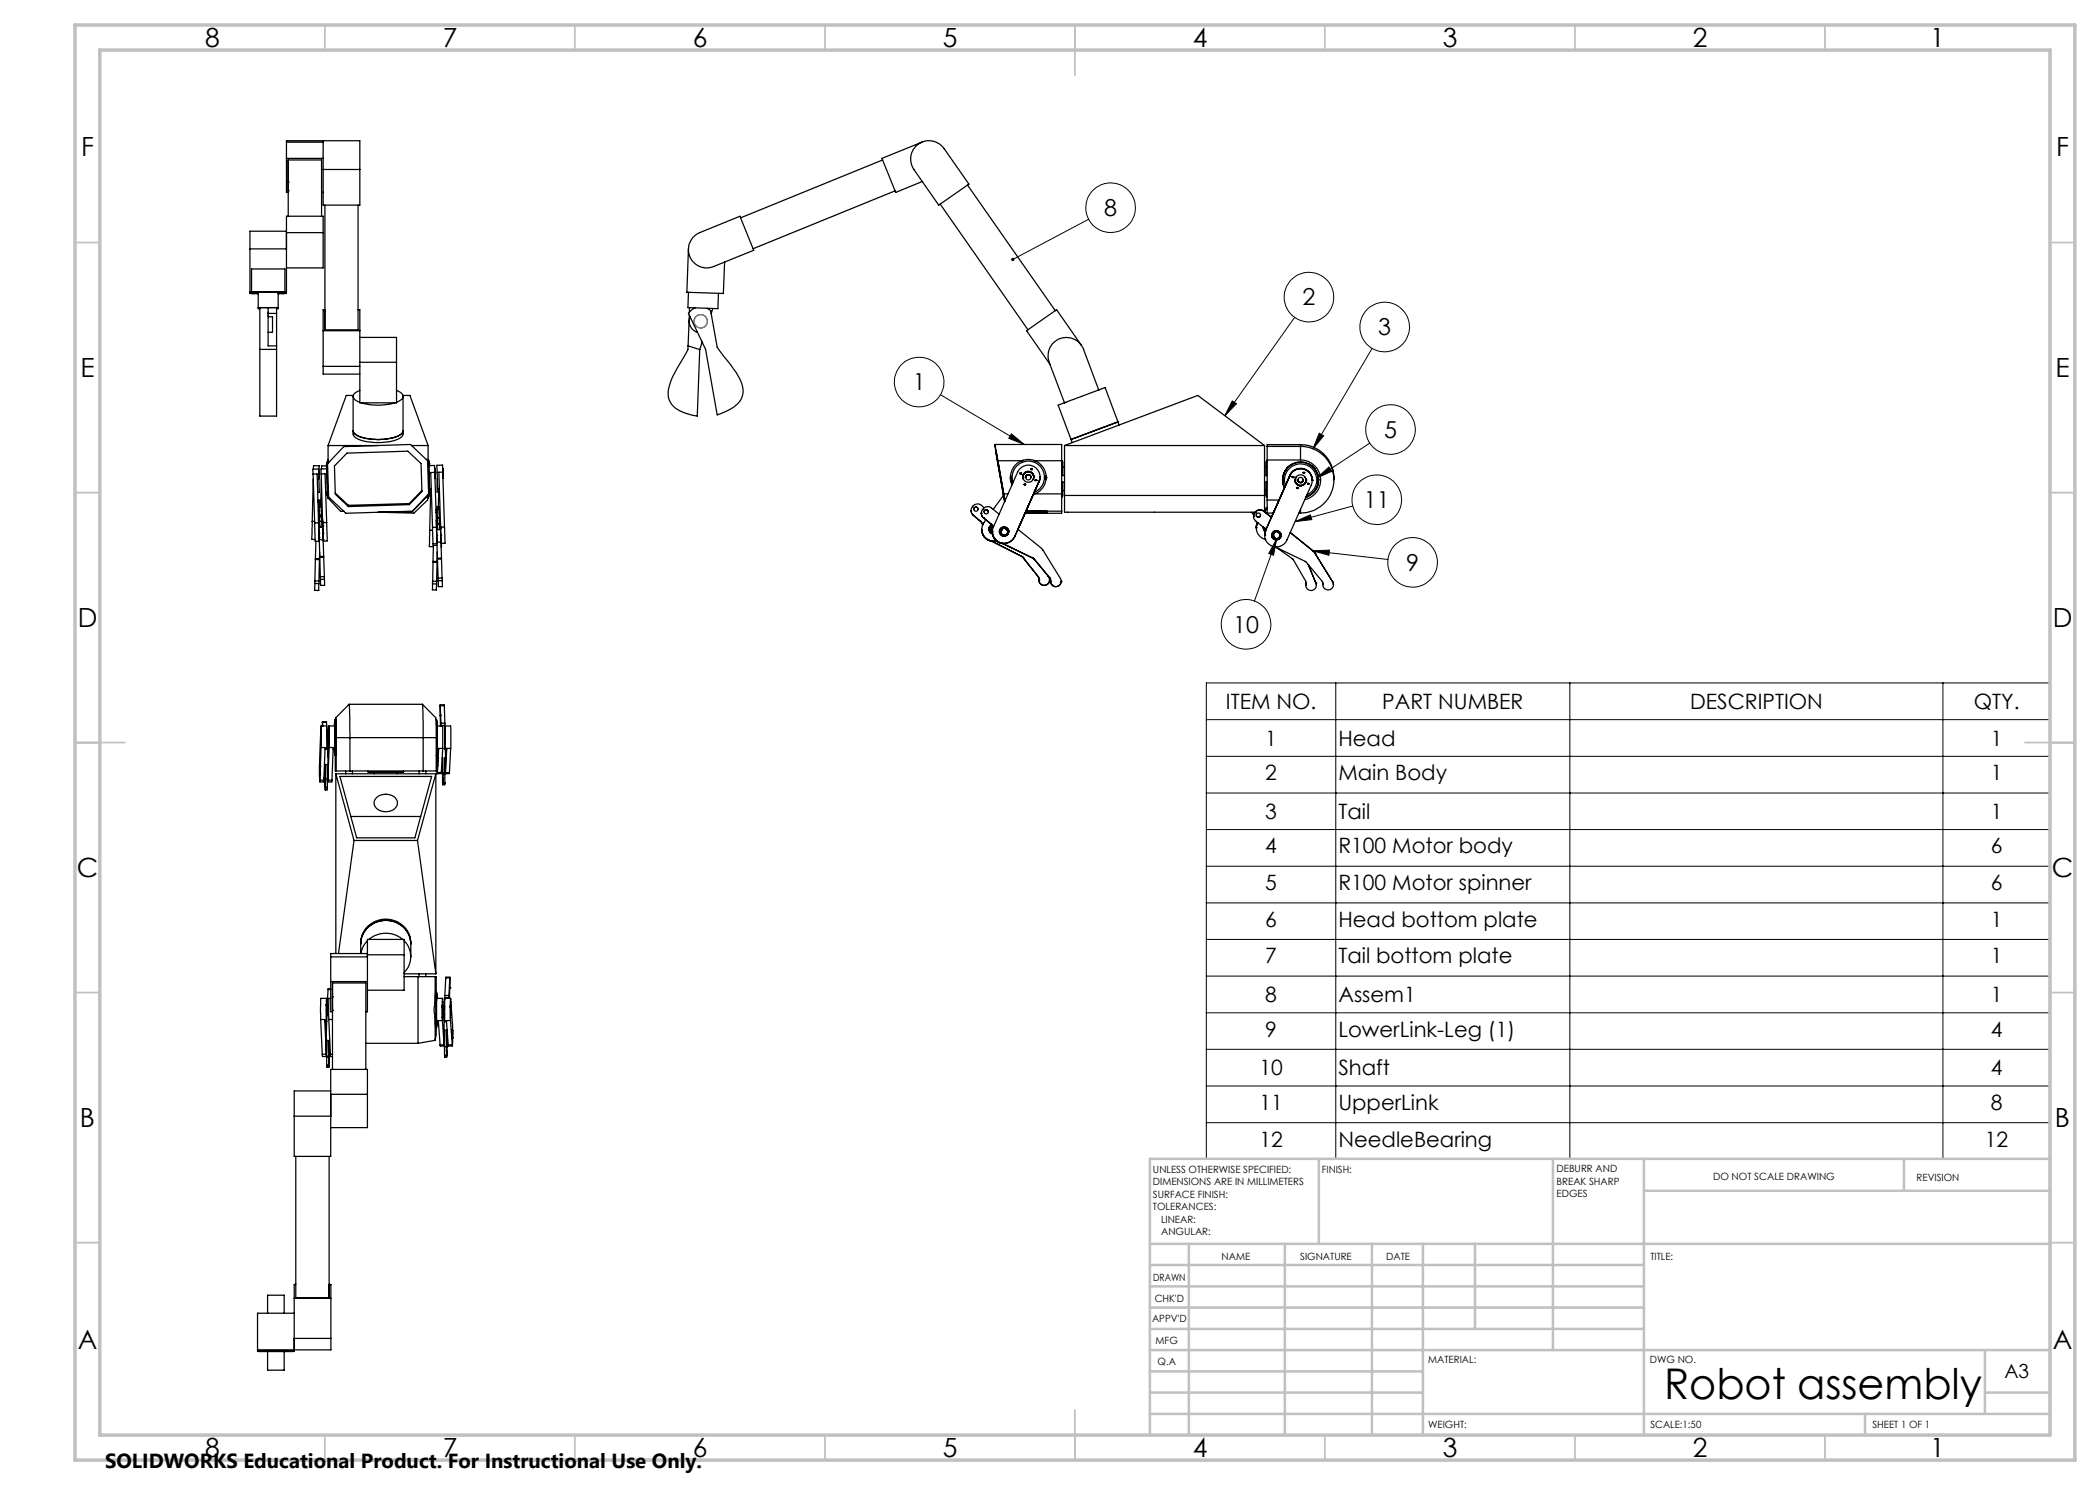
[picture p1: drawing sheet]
<svg xmlns="http://www.w3.org/2000/svg" width="420mm" height="297mm" viewBox="0 0 420 297" stroke-linecap="round" stroke-linejoin="round" font-family="sans-serif">
<g fill="none" stroke="#808080" stroke-width=".25">
<circle cx="140.1" cy="64.3" r="1.33"/>
<circle cx="140.1" cy="64.2" r="1.33"/>
</g>
<g fill="none" stroke="#000" stroke-width=".2">
<path d="M217.7 43.8l-15.1 8.1M188.1 78.9l16.8 10M258.9 63.5l-13.9 19.6M274.4 69.7l-11.8 20M202.3 86.8l2.6 2.1-3.1-1.2zM246.5 80.2l.8 .5-2.3 2.4zM263.3 95.6l2.5-2.2 .5 .9zM263.8 86.6l.9 .6-2.1 2.5zM274 88.6l-10.7 7M255.3 107.8l-.6 3.3-.9-.4zM255.3 107.8l-4.4 12.4M259 104.3l3.1-1.3 .3 .9z"/>
<path d="M262.6 110.2l3.3-.2-.1 1.1zM262.6 110.2l15 1.7M270.5 101.2l-11.5 3.1M241.3 136.6h168.7v95.2h-168.7zM267.2 136.6v95.2M314 136.6v95.2M388.6 136.6v95.2M241.3 143.9h168.7M241.3 151.3h168.7M241.3 158.6h168.7M241.3 165.9h168.7M241.3 173.2h168.7"/>
<path d="M241.3 180.6h168.7M241.3 187.9h168.7M241.3 195.2h168.7M241.3 202.6h168.7M241.3 209.9h168.7M241.3 217.2h168.7M241.3 224.5h168.7"/>
<circle cx="222.1" cy="41.6" r="5"/>
<circle cx="261.8" cy="59.4" r="4.9"/>
<circle cx="183.8" cy="76.4" r="5"/>
<circle cx="276.9" cy="65.4" r="5"/>
<circle cx="275.4" cy="99.9" r="5"/>
<circle cx="278.1" cy="85.9" r="5"/>
<circle cx="282.5" cy="112.5" r="5"/>
<circle cx="249.2" cy="124.8" r="5"/>
</g>
<g fill="none" stroke="#c0c0c0" stroke-width=".35">
<path d="M65 5v5M115 5v5M165 5v5M215 5v10M265 5v5M315 5v5M365 5v5M15 48.5h5M410 48.5h5M15 98.5h5M410 98.5h5M15 148.5h10"/>
<path d="M405 148.5h10M15 198.5h5M410 198.5h5M15 248.5h5M410 248.5h5M65 287v5M115 287v5M165 287v5M215 282v10M265 287v5M315 287v5M365 287v5"/>
</g>
<g fill="none" stroke="#c0c0c0" stroke-width=".5">
<path d="M263.8 231.8v17M310.6 231.8v38.2M328.8 231.8v55.2M328.8 238.2h81.2M380.8 231.8v6.4M410 231.8h-180v55.2M230 248.8h180M230 257.3h98.8M230 253h98.8M237.8 248.8v38.2M257 248.8v38.2M274.4 248.8v38.2"/>
<path d="M284.6 248.8v38.2M295 248.8v17M230 265.8h98.8M230 261.5h98.8M230 278.5h54.6M230 274.3h54.6M230 270h180M397 278.5h13M397 270v12.8M230 282.8h180M373 282.8v4.2"/>
</g>
<path d="M15 5h400v287h-400zM20 10h390v277h-390z" fill="none" stroke="#c0c0c0" stroke-width=".7"/>
<path d="M202.3 51.6l-.1 .4 .4-.1-.4 .1a.34 .34 0 0 0 .5 .2 .34 .34 0 0 0 .1-.5 .34 .34 0 0 0-.5-.1zM262.6 110.2l3.3-.2-.1 1.1zM259 104.3l3.1-1.3 .3 .9zM263.3 95.6l2.5-2.2 .5 .9zM255.3 107.8l-.6 3.3-.9-.4zM246.5 80.2l.8 .5-2.3 2.4zM263.8 86.6l.9 .6-2.1 2.5zM202.3 86.8l2.6 2.1-3.1-1.2z" fill="#000"/>
<g fill="none" stroke="#000" stroke-width=".25">
<path d="M57.3 28.4v-.3h14.7v5.8M57.3 28.4v10.1h.3M57.3 31.7h7.3M57.3 28.4h7.3M57.6 38.2h.1M57.6 36.4h.1M64.3 38.5h.3M64.6 28.1v.3zM64.6 33.9h7.4M64.6 28.4v12.6h7.4v-7.1M176.5 32l-28.4 11.6M179 38.2l-28.4 11.5"/>
<path d="M183.3 29.1a3.7 3.7 0 0 1 5.5 .6l5 7.1-6.1 4.2-4.9-7.1a3.7 3.7 0 0 1 .5-4.8zM184.4 28.4l-8 3.3 2.7 6.8 5.4-2.2M193.5 37l17.6 25.2M50 58.5h7.3M50 49.8v8.9h1.6M50 49.8h7.3M50.3 58.7v-4.9h6.7v4.9M51.6 58.5v3.2h.4M55.6 58.5v3.2h-.3M57.3 46.5v3.3M57.3 46.2h-7.3v3.6M57.3 49.8v8.9h-1.7"/>
<path d="M57.3 46.5v-3.3h7.3v3.3M57.3 46.5h7.3M57.6 43.2v-11.2h6.7v11.2M64.6 46.5v7.1h-7.3M65 41v25M71.6 41v25h-6.7l.1-3.8M137.7 58.5l-.1 3 6 .2 .1-3M137.7 49.8l-.3 8.7 7.3 .2 .2-6.3M138.7 47.3l1-.7 8.3-3.4 2.7 6.9-8 3.2a3.7 3.7 0 0 1-4.4-1.3 3.7 3.7 0 0 1 .4-4.7zM188 40.8l17.6 25.2M51.6 61.5h4M52 69.9v13.3h3.3v-13.3"/>
<path d="M52 69.9h3.3M52 61.5v8.4M53.6 63.4h.9v3.1h-.9M53.6 61.5v1.2M53.6 62.7h1.7M53.6 62.7v6.5h1.7M55.3 61.5v1.2M55.3 62.7v7.2M64.6 73.3v1.5h7.4M64.6 66.1h7.4M64.6 73.3h7.4M65 61.9h-.4v11.4"/>
<path d="M70.6 79.3v7.6a3 3 0 0 0 2.7 1.4 10.6 10.6 0 0 0 6.9-.8l.4-.6v-7.6M70.7 79.1h-1.4l-3.7 10M71.6 61.9h.4v4.2M72 78.1l-.5 .2a.98 .98 0 0 0-.9 1 .98 .98 0 0 0 .9 1l.5 .2M72 66.1v14.5h7.3v-8.1M72 67.5h7.3v5M72 72.5h7.3M79.3 78.1l.4 .1a1.33 1.33 0 0 1 .9 1.1M80.6 79.3a1.57 1.57 0 0 1-1.3 1.2M80.6 79.1h1.4l3.6 10M137.6 69.2a6.4 6.4 0 0 1-1.5 3.3 12.5 12.5 0 0 0-2.5 6.3 4 4 0 0 0 2.9 3.6l3 .8 .4-13.3M137.6 69.2l2.3 .7"/>
<path d="M137.9 63l-.3 6.2M137.9 61.5v.9M138 63.4a2.35 2.35 0 0 0 1.5 3.1M139.1 61.6l-.7 .3-.7 .8 3.4 7.1 2.3 13.2a8.8 8.8 0 0 0 4.7-3 4.6 4.6 0 0 0-.5-4.9l-4.2-5.6-1.3-7.3-.7-.5M140.4 68.4l-.5 1.5M142.6 61.7l-.4 1M216.3 69.1l-5-7.2-6 4.2 4.7 6.8M219.7 78l-6.8 2.6M219.7 78l1.3-.5 2.6 6.9M219.7 78l-3-8.1a3.7 3.7 0 0 0-4.7-2.2 3.7 3.7 0 0 0-2.2 4.8l3.1 8.1M62.6 94.8v-1h1.1l.2 4.7h-.4M62.6 94.8h.8l.3 9.8"/>
<path d="M62.6 94.8l.3 9.8M62.7 95.8l-.3 8.5M62.7 93.8v-.7l1.2 .1-.1 2.6M64.2 94.8l.3 9.7M64.2 94.8h.8l.3 9.7M64.3 95.8l-.2 5M65.2 98.4h.3M65.3 93.2h-1v.6M65.3 93.8h-1.1v1M65.3 98.4l.1 .7M65.4 92.5l.2 7.2M65.4 99.1h.1"/>
<path d="M65.4 92.5h.4M65.4 98.4v.7M65.5 92v.5M65.5 92h.1M65.5 99.4v.2M65.6 99.7h.4M65.6 89.1h9.9M65.6 89.1v3.4M65.7 99.7l2.4 2.6h.7M67 98.6l2.7 2.5M68.8 89.3l13.3-.4 3.4 3.2 .2 6.7-3.2 3.4-13.3 .5-3.5-3.3-.2-6.7zM70.6 86.1a2.29 2.29 0 0 0 2 1.5 11.2 11.2 0 0 0 7.4-.6l.4-.4 .2-.5a2.28 2.28 0 0 1-2.1 1.5 10.8 10.8 0 0 1-7.3-.7l-.5-.4z"/>
<path d="M72.2 80.6a12.9 12.9 0 0 0 6.8 0M82.3 89.1h3.3M84.4 98.1l-2.6 2.6M85.3 91.9h.4M85.5 99h.4M85.5 99.6h.2M85.5 99.2v.8l-2.7 2.6-7.2-.2M85.6 99l-3.3 3.4h-6.6M85.6 89.1v2.8M85.7 91.9l.2 7.1M85.7 92v.1M85.7 99v.6"/>
<path d="M85.8 93.1h1.1l.1 1.4M85.8 92.5h.1M85.8 99l-.1 .6M85.9 92.5v.6M85.9 92.5l-.1 .6M85.9 97.8h.4M85.9 98.4h.2M86.1 97.8l-.2 8.2M86.9 93.7h.1v1.4M87 94.5h-.9l.4 11M87 94.5l.3 10.9M87 95.1h.1"/>
<path d="M87 95.1v.6M87.5 95.7l-.1 2.7h.3M87.8 97.7l-.1 3.6M88.5 93.7h.2l-.1 1.4M88.5 94.4v-1.4l-1.1 .1 .1 4.6h.4M88.5 94.4h-.7l.3 11M88.5 94.4l.4 11M88.6 95.1h.1M88.6 95.1v.6M199 88.9h13.3v13.8h-7.3M199 88.9l1.9 11.4M199 88.9l.6 3.2"/>
<path d="M199.2 90.6v-.4l1.8 10M199.2 90.6l1.5 8.2M199.3 90.6h-.1M199.6 92.1l1.2 6.7M199.7 93.2h.1M200.7 98.8l.2 1.5M200.7 99.1l-2.1 2.8M200.8 98.8h.8M200.8 98.8l.2 1.4M200.8 98.8h-.1M202.1 95.5h.1M202.1 95.1v.8l.3 1a3.6 3.6 0 0 1 1.9-4.7 3.6 3.6 0 0 1 4.7 2.1 3.6 3.6 0 0 1-2.3 4.5"/>
<path d="M202.1 95.2v.3M202.1 95.5v.4M202.1 95.5v.3M202.6 96.5a3.2 3.2 0 0 1 1.9-4.1 3.2 3.2 0 0 1 4.2 1.9 3.2 3.2 0 0 1-1.8 4.1M204 94.7l.1-.1 .2 .1M204 94.7h.1M204 94.7h.3M204 94.7l.2-.1 .1 .1M204 94.8l.1-.2 .2 .2M204.6 95.4a1.09 1.09 0 0 1 1.1-1.1 1.09 1.09 0 0 1 1.1 1.1M204.6 95.4a1.09 1.09 0 0 1 1.1-1 1.09 1.09 0 0 1 1.1 1M204.6 92.1h-5"/>
<path d="M204.6 95.5h.1M204.6 95.5v.3M204.7 95.8a1.07 1.07 0 0 1 1-1.4 1.07 1.07 0 0 1 1 1.4M204.9 96.9v-.1l.2 .1-.1-.1-.1 .1h.2M204.9 96.9v-.1l.2 .1M204.9 96.9l.1-.1 .1 .1M205.1 95.5a.53 .53 0 0 1 .6-.6 .53 .53 0 0 1 .5 .6M205.1 95.5a.53 .53 0 0 1 .6-.5 .53 .53 0 0 1 .5 .5M206.2 93.9h.1M206.2 93.9h.2M206.2 93.8l.3 .1zM206.7 95.5h.1"/>
<path d="M206.7 95.5v.3M206.8 92.1h.1M206.9 92.1h5.4M206.9 92.1l.2 .1M207 96.1l.3-.1h-.1l-.2 .1M207 96.1l.2-.1 .1 .1M207.1 96.1h.2M207.8 96.3l-4.2 9.6 4.8 3.9 3.7 5.9a1.09 1.09 0 0 1-.9 1.6 1.09 1.09 0 0 1-1.1-1.5l-.1-.2M207.8 96.3a2.33 2.33 0 0 0-1.2-3.1 2.33 2.33 0 0 0-3.1 1.2l-4.8 11a2.33 2.33 0 0 0 1.2 3.1 2.33 2.33 0 0 0 3.1-1.2M207.8 96.3l-4.8 11M208 95.4l-.2 1.1 .2-1.1-.2 .9M209.2 95.2v.3"/>
<path d="M209.2 95.5h.1M209.2 95.5v.4M209.2 95.5v.3M209.2 95.4v.1M212.3 95.1h.6M212.3 92.2h.2M212.3 99.3h.2M212.3 96.4h.6M212.3 98.8h-5.4l-.2 .1M212.5 92.2v2.9M212.5 96.4v2.9M212.5 98.1h.4"/>
<path d="M212.5 93.4h.4M212.9 80.6l-1.3 .4 2.6 6.9M212.9 99.1h40M212.9 89.1h40M212.9 89.1v13.3h38.2M212.9 89.1l26.7-10 13.3 10M214.2 87.9l.3 .6M223.6 84.4l-9.4 3.5M223.6 84.4l.2 .6M252.9 95.1h.5M252.9 96.4h.5M252.9 98.1h.3"/>
<path d="M252.9 93.4h.3M252.9 89.1v13.3l.5-.9M253.2 96.4l.1 2.9M253.3 92.2v2.9M253.3 96.4v2.9M253.3 92.2l-.1 2.9M253.3 92.2h.1M253.3 99.3h.1M253.4 89.3h6.7a6.7 6.7 0 0 1 6.7 6.7 6.7 6.7 0 0 1-6.7 6.6M253.4 92h6.7M256.5 96l.4 1.5M256.5 96h.1"/>
<path d="M256.9 97.5a3.6 3.6 0 0 1 1.8-4.8 3.6 3.6 0 0 1 4.8 2.1 3.6 3.6 0 0 1-2.3 4.6M257.1 97.1a3.2 3.2 0 0 1 1.8-4.1 3.2 3.2 0 0 1 4.2 1.8 3.2 3.2 0 0 1-1.7 4.2M257.7 93.3a3.6 3.6 0 0 0-1.2 2.7M258 95.1a2.32 2.32 0 0 1 2.6-1.4 2.32 2.32 0 0 1 1.8 2.3M258.2 93a3.5 3.5 0 0 0-1.7 3M258.4 95.4h.3zM258.5 95.4l.1 .1 .1-.1M258.5 94.4a2.34 2.34 0 0 1 3-.2 2.34 2.34 0 0 1 .8 2.8l-4.9 11a2.33 2.33 0 0 1-3.1 1.2 2.33 2.33 0 0 1-1.2-3.1l4.9-11zM258.5 92.8a3.6 3.6 0 0 0-2 3.2M258.7 95.4h.1M259 96.1a1.11 1.11 0 0 0 1.1 1 1.11 1.11 0 0 0 1.1-1 1.11 1.11 0 0 1-1.1 1.1 1.11 1.11 0 0 1-1.1-1.1zM259 96a1.11 1.11 0 0 0 1.1 1.1 1.11 1.11 0 0 0 1.1-1.1"/>
<path d="M259 96h.1M259 96l.2-.5a1.06 1.06 0 0 0 .9 1.6 1.06 1.06 0 0 0 .9-1.6l.2 .5M259.3 97.6l.1 .1 .2-.1M259.3 97.6h.3M259.6 96a.53 .53 0 0 0 .5 .5 .53 .53 0 0 0 .5-.5 .53 .53 0 0 1-.5 .5 .53 .53 0 0 1-.5-.5zM260.1 92a4 4 0 0 1 4 3.6 4 4 0 0 1-3.1 4.3M260.1 88.9a6.7 6.7 0 0 1 6.7 7.1M260.1 88.9h-6.7v13.7h1.2M260.1 88.9v3.1M260.7 94.5l.2 .1zM260.7 94.5h.2zM261.2 96h.1"/>
<path d="M261.5 96.7l.3 .1M261.5 96.7h.3M261.5 96.7l.1 .2 .2-.2M261.5 96.7l.1 .1 .2-.1M261.7 92.8a3.6 3.6 0 0 1 2 3.2M261.8 96.7v.1M262.1 93a3.6 3.6 0 0 1 1.6 3M262.4 96h.1M262.4 96.1h.1M262.4 96a2.31 2.31 0 0 0-1.9-2.3 2.31 2.31 0 0 0-2.5 1.5 2.32 2.32 0 0 1 2.6-1.5 2.32 2.32 0 0 1 1.8 2.4M262.5 93.3a3.6 3.6 0 0 1 1.2 2.7M263.7 96h.1"/>
<path d="M263.7 96a3.6 3.6 0 0 0-4.4-3.5 3.6 3.6 0 0 0-2.4 5.1M263.7 96a3.5 3.5 0 0 1-2.5 3.4M263.7 96a3.5 3.5 0 0 1-1 2.5M62.4 104.3v3.6h.6M62.4 104.3h.5M63 116.7l-.1 1.4h.8l.1-1.4M63 116.2v.5M63 116.2h.8M63 116.7h.8M63.1 111.7v.2M63.1 111.7h.8M63.1 111.9h.8"/>
<path d="M63.1 111.9l-.1 4.3M63.2 108.3l-.1 3.4M63.6 100h.4v.4M63.6 100.5h.4M63.6 100.4h.4M63.6 102.1l.3 .1M63.7 103.6h.2M63.7 104.6l.2 3.7h-.9l-.1-3.7M63.7 104.6h-.8M63.7 105.2h.1M63.7 104.8h.1M63.8 106.6h.1"/>
<path d="M63.8 116.2v.5M63.8 101.3l.1 1.7M63.8 107.5h.1M63.8 101.3h.4M63.8 101.2v.1M63.9 107.9h.7M63.9 107.9l.1 3.4M63.9 103.4h.1M63.9 103.1v.6a.4 .4 0 0 0-.2 .6l.2 3.6M63.9 111.7v.2M63.9 103v1.3M63.9 111.9l-.1 4.3"/>
<path d="M63.9 104.3l.1 1.1h.3v-1.1M63.9 104.3h.4M63.9 110.5v1.2M64 111.3v.2M64 100.5l-.1 .3M64 111.5h.7M64 111.5l.1 3.9M64 100.4v.1M64.1 115.4v.5M64.2 101.3l.1 1.7M64.2 101.2v-.4h-.4v.4M64.2 101.2h-.4"/>
<path d="M64.2 101.2v.1M64.3 103h-.4M64.3 103v1.3M64.3 103.7a.5 .5 0 0 1 .2 .7l.1 3.5M64.5 104.5l.2 3.7h.7l-.1-3.7M64.5 104.3h.1M64.5 104.5h.8M64.6 105.2h.1M64.6 106.6h.1M64.6 107.9h.1M64.6 107.9l.1 3.4M64.7 111.3v.2"/>
<path d="M64.7 111.3h-.7M64.7 111.5l.2 3.8M64.9 115.8v1.3h-.8v-1.2M64.9 115.3v.5M64.9 115.3l-.8 .1M64.9 115.8l-.8 .1M69.7 101.1v.2M81.8 100.9l-12.1 .4M81.8 100.9l2.6-2.6-.2-5.6-2.6-2.5-12.2 .4-2.5 2.6 .2 5.6 2.6 2.5M81.8 100.7l-12.1 .4M81.8 100.7v.2M85.9 106v3.3h.8v-.6v.4"/>
<path d="M85.9 106h.6M86.5 116.8v1.2h.8v-1.2M86.5 116.8h.8M86.5 116.2v.6M86.5 116.2l.8 .1M86.6 112.3v.2M86.6 112.3h.8M86.6 112.5h.8M86.6 112.5l-.1 3.7M86.7 109.1h.7M86.7 109.1l-.1 3.2M87.2 102h.2"/>
<path d="M87.2 102.5h.2M87.2 102.4h.2M87.2 104.2h.1M87.3 105.7h.1M87.3 116.3v.5M87.3 105.4l.1 3.3-.8 .1-.1-3.3M87.3 105.4h.1M87.3 105.4l-.8 .1M87.3 107.1h.1M87.4 101.9l.1 1.7M87.4 101.8v-.5h.4v.5M87.4 101.9h.4"/>
<path d="M87.4 101.8h.4M87.4 101.8v.1M87.4 108.4l.1 3.3M87.4 103v1.1M87.4 112.3v.2M87.4 112.5l-.1 3.8M87.5 104.1a.42 .42 0 0 0-.2 .7l.1 3.6M87.5 110.3l-.1 2M87.5 103.6h.3M87.5 103.6v1.2M87.5 111.7v.1M87.5 111.8l.1 3.8"/>
<path d="M87.6 115.6v.5M87.6 116.1l.1 1.2h.8l-.1-1.2M87.6 116.1h.8M87.8 101.8v.1M87.8 101.9v1.7M87.8 103.6l.1 1.2M87.9 104.8v1.1h-.4v-1.1M87.9 104.1h.2v.4l.1 3.9M87.9 104.8h-.4M88.1 105.6h.1M88.1 105.4l.1 3.3h.8l-.1-3.3M88.1 105.4h.8"/>
<path d="M88.2 107.1h.1M88.2 108.4h-.8M88.2 108.4l.1 3.2M88.3 111.6v.2M88.3 108.7l-.1 .7M88.3 111.6l-.8 .1M88.3 111.8h-.8M88.3 111.8l.1 3.8M88.4 115.6v.5M88.4 115.6h-.8M194.2 102.1l.1 .5 .3 .4M194.6 103l1.5 1.3"/>
<path d="M194.6 103h.1M194.8 101.7v.1M194.8 101.7a.42 .42 0 0 1 .5-.3 .42 .42 0 0 1 .3 .4M196.1 104.3l.4 .7M196.1 104.3h.1M196.3 102.7h.1M196.3 102.7l.2 .6 .2 .3M196.4 105.9a2.3 2.3 0 0 0 2 2.4M196.7 103.6h.1M196.7 103.6l1.5 1.2M196.8 102.4a.42 .42 0 0 1 .4-.5 .42 .42 0 0 1 .5 .5M196.8 101.6l-.5-.5a1.28 1.28 0 0 0-1.8 .2 1.28 1.28 0 0 0 .1 1.7"/>
<path d="M197.2 104a2.72 2.72 0 0 0-.7 2.5 2.26 2.26 0 0 0 2.7 1.6M197.3 101.9l.3 .3M197.8 105.9a.88 .88 0 0 1 .6-.9 .93 .93 0 0 0-.6 .9 .93 .93 0 0 0 .7 .9M197.9 105.9h.1M197.9 105.7l.2-.4 .4-.2a.77 .77 0 0 0-.6 .8 .77 .77 0 0 0 .6 .7M197.9 106h.1M197.9 105.8v.1M197.9 105.8h.1M197.9 106l.1 .1M197.9 105.9v.1M197.9 105.7h.1M197.9 105.7v.2"/>
<path d="M197.9 106.1h.1M197.9 105.7v.1M197.9 105.8v.2M198 106h.1M198 105.6l-.1 .1M198 106.1v.1M198 105.7h.1M198 106h-.1M198 105.7l-.1 .1M198 106.1h.1M198 105.8h-.1M198 105.6v.1"/>
<path d="M198 106.2h.1M198 105.6h.1M198 106.2l.1 .1M198 105.5v.1M198 105.5h.1M198 106.3h.1M198.1 106.3h.1M198.1 106.3v.1M198.1 105.4h.1M198.1 105.4l-.1 .1M198.2 105.3h.1M198.2 106.4v.1"/>
<path d="M198.2 105.3v.1M198.2 105.3l-.1 .1M198.2 104.8l.4 .7-.2-.5-.2-.2M198.2 104.8h.1M198.2 106.5h.1M198.2 108.2l6.2 3.1M198.3 105.3h.1M198.3 106.5l.1 .1M198.3 108.2l6.1 3.1M198.3 105.2v.1M198.3 105.2h.1M198.3 105.2l-.1 .1"/>
<path d="M198.4 105.2h.1M198.4 105.2h-.1M198.4 105a.87 .87 0 0 0-.6 .9 .87 .87 0 0 0 .7 .8M198.5 106.4h.1M198.5 106.4a2.38 2.38 0 0 0 2 2.3M198.5 106.4a2.36 2.36 0 0 0 2.1 2.3M198.5 106.4a2.34 2.34 0 0 0 1.8 2.2 2.34 2.34 0 0 0 2.7-1.3M198.5 106.3v.1M198.5 105.2a.73 .73 0 0 0-.6 .7 .73 .73 0 0 0 .6 .7M198.5 105.2l-.5 .3-.1 .4M198.5 105.2h.1M199.2 108.2a2.31 2.31 0 0 1-2.8-2.3 2.32 2.32 0 0 0 1.9 2.3"/>
<path d="M199.8 102.8l-1.5-1.2a1.27 1.27 0 0 0-1.7 .2 1.27 1.27 0 0 0 .1 1.8M199.9 106.3a.93 .93 0 0 1 .9-.9 .93 .93 0 0 1 1 .9M200.1 106.2h.1M200.1 106.3a.76 .76 0 0 1 .7-.7 .76 .76 0 0 1 .8 .7M200.1 106.3v.2M200.1 106.2v.1M200.1 106.3h.1M200.1 106.5v.1M200.1 106.2v.3M200.1 106.3v.1M200.1 106.5h.1M200.1 106.1h.1"/>
<path d="M200.1 106.6v.1M200.1 106.1v.1M200.1 106.6h.1M200.1 106.7h.1M200.1 106v.1M200.2 105.9v.1M200.2 106h-.1M200.2 106h.1M200.2 105.9l-.1 .1M200.2 105.9h.1M200.2 106.7h.1M200.2 106.8v.1"/>
<path d="M200.2 106.9h.1M200.2 105.8h.1M200.2 105.8v.1M200.3 106.9h.1M200.3 105.8h.1M200.3 105.8h-.1M200.3 106.9l.2 .1M200.4 105.7h.1M200.4 105.7l-.1 .1M200.4 108.7l6.2 3M200.4 105.7v.1M200.4 107h.1"/>
<path d="M200.5 105.7h-.1M200.5 105.7h.1M200.5 108.7l6.1 2.9M200.6 105.7h-.1M200.6 105.6l-.1 .1M200.6 107.1h.1M200.6 105.6v.1M200.6 105.6h.1M200.7 105.6h.1M200.7 105.6h-.1M200.8 105.6h-.1M200.8 107.1h.1"/>
<path d="M200.8 105.6h.1M200.9 105.6h.1M200.9 107.1h.1M201 107.1h.1M201 105.6h.1M201 105.6l.2 .1M201 105.7h.2M201 105.6v.1M201.1 105.7h.1M201.2 105.7h.1M201.2 107h.1M201.2 105.7l.1 .1"/>
<path d="M201.3 106.9v.1M201.3 105.7v.1M201.3 105.8h.1M201.3 106.9h.1M201.4 105.9h.1M201.4 106.9h-.1M201.4 105.8v.1M201.4 106.7h.1M201.4 106.8v.1M201.4 105.9v.1M201.4 105.9l.1 .1M201.5 106.7h.1"/>
<path d="M201.5 106v.1M201.5 106h.1M201.5 106.7h-.1M201.5 106.1h.1M201.5 106.6v.1M201.5 106.5h.1M201.5 106.1v.1M201.5 106.6h.1M201.5 106.3v.1M201.5 106.2h.1M201.5 106.3h.1M201.5 106.2v.1"/>
<path d="M201.5 106.4h.1M201.5 106.2l.1 .1M201.6 106.4l-.1 .1M201.6 106.3v.1M201.6 106.4h-.1M201.6 106.3h.1M201.6 106.2v.1M203 107.3h.1M204.4 111.3l.2 .2M204.4 111.3h.1M204.6 111.5h.1M204.6 111.5l3 3.8"/>
<path d="M204.6 111.5l3 3.9M205.1 102.6h.1M205.2 102.6h.1M205.2 102.2h7.1M205.5 102.2h.1M205.5 102.6h.1M205.5 102.6h.3M205.5 102.2h.3M205.8 102.2h.1M205.8 102.6h.1M206.1 102.2h.1M206.2 102.2h.1"/>
<path d="M206.2 102.6h.1M206.2 102.6h.3M206.2 102.2h.3M206.5 102.2h.1M206.5 102.6h.1M206.6 111.6l.2 .2M206.6 111.7l.2 .1M206.6 111.6v.1M206.8 102.6h.1M206.8 102.2h.1M206.8 102.6h.4M206.8 102.2h.4"/>
<path d="M206.8 111.8l3.2 3.8M206.8 111.8h.1M207.2 102.2h.1M207.2 102.6h.1M207.5 102.6h.1M207.5 102.2h.1M207.5 102.6h.3M207.5 102.2h.3M207.6 115.4l.2 .3M207.6 115.3v.1M207.8 116h.1M207.8 116a1.06 1.06 0 0 0 1 1.1 1.06 1.06 0 0 0 1.1-1.1"/>
<path d="M207.8 102.2h.1M207.8 102.6h.1M208.1 102.6h.1M208.1 102.2h.1M208.2 102.2h.1M208.2 102.6h.1M208.2 102.6h.3M208.2 102.2h.3M208.5 102.2h.1M208.5 102.6h.1M208.8 102.6h.1M208.8 102.2h.1"/>
<path d="M208.8 102.6h.4M208.8 102.2h.4M209.2 102.2h.1M209.2 102.6h.1M209.3 102.2v.4h-4.3h.2M209.5 115.1a1.16 1.16 0 0 1-.2 1.9 1.18 1.18 0 0 1-1.3-.3 1.18 1.18 0 0 1-.2-1.2l-.2-.2M209.9 116h.1M210 115.6l.1 .4M210 115.6h.1M210.1 116.3h.1M210.1 116.3a1.06 1.06 0 0 0 1.1 1 1.06 1.06 0 0 0 1-1M212.2 116.3h.1"/>
<path d="M250.3 102.4l.5 .6M250.7 103.3h.1M251 102.5a1.22 1.22 0 0 0 .1 1.7l1.8 1.5 .2 .5M251 102.5h.1M251 102.5l-.3 .8M251.1 102.4h.1M251.1 102.4l-.1 .1M251.2 105.5h.1M251.2 103a.42 .42 0 0 0 .5 .4 .42 .42 0 0 0 .4-.4M251.2 105.6h.1M251.5 104.5l-.3 1M251.5 104.5a2.33 2.33 0 0 0 1.6 3.4"/>
<path d="M251.5 104.5l-.3 1.1M252.7 105.4a.85 .85 0 0 0 .3 1l-.2-.4-.1-.4M252.7 102.2h.1M252.7 102.2a1.22 1.22 0 0 0-1.6 .2M252.7 105.5l.1 .4 .2 .4M252.7 102.2l1.6 1.3M252.8 105.7l.1 .1M252.8 105.6l.3 .5M252.8 105.6v.1M252.9 105.7l.2 .4M252.9 105.7h-.1M252.9 105.8h.1"/>
<path d="M252.9 105.7h.1M252.9 105.7v.1M252.9 105.8v.1M252.9 105.9v.1M252.9 105.9h.1M252.9 107h.1M252.9 106h.1M252.9 107.8l.2 .2M253 106v.1M253 106h.1M253 106.1h.1M253.1 106.2l-.2 .8"/>
<path d="M253.1 106.1h.1M253.1 106.1l-.2 .9M253.4 101.5l-.2 .4-.3-.3M253.4 100h2.4M254.3 107a.94 .94 0 0 0 1 1 .94 .94 0 0 0 .9-1M254.5 107a.77 .77 0 0 0 .8 .8M254.5 107.1v.1M254.5 107v.1M254.5 107h.1M254.5 107a.76 .76 0 0 0 .8 .8 .76 .76 0 0 0 .7-.8M254.5 107.1h.1M254.5 106.9h.1"/>
<path d="M254.5 106.9v.1M254.5 106.9v.2M254.5 106.8v.1M254.5 107.2h.1M254.5 106.8h.1M254.5 107.2v.1M254.5 107.3h.1M254.5 107.2l.1 .2M254.6 106.8h.1M254.6 107.2h.1M254.6 107.3h.1M254.6 107.2l-.1 .1"/>
<path d="M254.6 107.4h.1M254.6 107.4v.1M254.6 107.3v.1M254.6 106.7h.1M254.6 106.7v.1M254.6 106.6h.1M254.6 107.5h.1M254.6 106.6v.2M254.6 106.6v.1M254.6 107.5l.2 .2M254.7 107.5h.1M254.7 106.5l-.1 .1"/>
<path d="M254.7 107.5v.1M254.7 107.5l.1 .1M254.7 107.6h.1M254.7 106.5h.1M254.8 106.5h.1M254.8 107.6h.1M254.8 106.5h-.1M254.8 107.6v.1M254.8 106.4v.1M254.9 106.4h.1M254.8 107.7h.1M254.8 107.6l.1 .1"/>
<path d="M254.9 107.7h.1M255 107.7h.1M255 109.4l6.1 2.9 3.4 4.1a1.41 1.41 0 0 0 1.1 1.6 1.06 1.06 0 0 0 .9-1.6M255 107.8h.1M255.1 107.7l-.1 .1M255.1 107.8h.1M255.1 106.3h.1M255.2 107.8h.1M255.2 106.3l-.2 .1M255.3 107.8h.1M255.3 109.5l3.3 2.4 2.6 4.4v.4M255.3 106.3h.2"/>
<path d="M255.4 107.8h.1M255.4 106.3h.1M255.5 107.7v.1M255.5 106.3l.1 .1M255.5 107.7h.1M255.6 107.7h.1M255.6 106.4h.1M255.6 107.7h-.1M255.7 107.7h.1M255.7 106.4v.1M255.7 107.6v.1M255.7 107.7h-.1"/>
<path d="M255.7 107.6h.1M255.8 106.5h.1M255.8 107.6h.1M255.8 107.6l-.1 .1M255.8 107.6h-.1M255.8 107.5h.1M255.8 106.5l.1 .1M255.8 107.5v.1M255.9 106.6h.1M255.9 107.5h-.1M255.9 106.6v.1M255.9 107.4v.1"/>
<path d="M255.9 107.4h.1M255.9 107.5h.1M255.9 106.7h.1M255.9 106.7l.1 .1M255.9 107.3h.1M255.9 107.3v.1M256 106.9h.1M256 106.8h.1M256 107.2h.1M256 107.1v.1M256 107.3h.1M256 106.8v.1"/>
<path d="M256 107.2v.1M256 107.3h-.1M256 107h.1M256 107a.71 .71 0 0 1-.7 .8M256 106.9v.1M256 107.1h.1M256 107v.1M258.1 106.5l4.5 3.7M258.1 106.5l4.5 3.6M259.8 102.6h.3M260.1 101.8v.8M261.2 116.7v.3"/>
<path d="M261.2 116.7h.1M261.2 116.5v.2M261.7 112.9l1.5 3.7M261.7 113l1.5 3.6M262.6 110.2l.4 .5M262.6 110.1v.1M263 110.7h.1M263 110.7l3.5 5.7M263.2 116.6a1.06 1.06 0 0 1-.9 1.5 1.06 1.06 0 0 1-1.1-1.4M263.2 116.6h.1M263.2 116.6l.1 .4M264.6 116.7v.2"/>
<path d="M266.5 116.4l.2 .5M64 154.8h.1M64 153.3h.1M64 153.1v.1M64 153.3v1.5zM64 153.1v1.9zM64 153.2v1.7zM64 153.2h.1M64 156h.8M64.1 148.3v.3zM64.2 146v.3zM64.2 146.4v2.2z"/>
<path d="M64.2 145.2h1.1v4.7h-.3M64.2 148.8v.3zM64.2 149.5v-4.3l-.3 7.8 .1 3.4v-.4M64.2 146.5v.3zM64.2 149.5l-.2 6.5M64.2 149.5h.8l-.2 6.5M64.5 144.5v.7M64.5 144.4l.8 .1M64.5 144.5l.1 .7M64.5 144.5h.8M64.8 156v.4h-.8M64.8 156.3h.2"/>
<path d="M64.8 155.6v.6M64.9 152.9h.1M65 156.1l.1 1.9v-.5M65 156.1h.1M65 152.9v3.2M65 152.9l.1 2.8M65.1 156.5v.9zM65.1 155.7v1.7M65.1 157.4v.1M65.1 157.4h.4M65.1 155.7h.4M65.1 157.5h.4"/>
<path d="M65.3 144.5l.1 2.5M65.4 147.4h.1M65.4 147h.1M65.4 147l.1 .4M65.5 155.7v1.7M65.5 157.5l-.1 .5h-.3M65.5 147.4l.1 5.5M65.5 156.3h.1M65.5 157.4v.1M65.6 156v.4l-.1-.1M65.6 156h.8M65.6 152.9l-.1 3.4"/>
<path d="M65.6 152.9h-.2l.1 2.8M65.8 146v.3zM65.8 148.3v.3zM65.8 146.4v2.2zM65.8 145.2h1.1M65.8 148.8v.3zM65.8 149.5v-4.3l-.3 6.1M65.8 146.5v.3zM65.8 149.5h.8l-.2 6.5M65.8 149.5l-.2 6.5M66.4 156v.4h-.8M66.6 149.9h.3"/>
<path d="M66.9 145.2v-.9v6.5v-.9M66.9 145.2v4.7M66.9 144.3l.1-.3v7.1M66.9 150.7l.1 .4M67 144h.2M67.1 144l.1-.5v4M67.2 143.9v5.7v1.5h-.2M67.2 143.9l-.1 .1M67.2 154.8v35.9M67.2 154.8l3.6 13.3M67.2 154.8h20M67.2 147.5h20"/>
<path d="M67.2 147.5v6.7M68 155.3h18.3l-3.3 12.3h-11.7zM69.1 154.2v.6M69.8 140.9l.2 2.3v11M69.8 140.9l-2.6 2.6M69.8 140.9h14.7M70.5 154.2v.6M73.6 154.4h7.1M73.6 154.2v.2M74.8 154.4v.4M75.5 159.4a2.64 2.64 0 0 1 4 1 2.17 2.17 0 0 1-3 1.9 1.64 1.64 0 0 1-1.5-.9 1.64 1.64 0 0 1 .2-1.8zM79.5 154.4v.4"/>
<path d="M80.7 154.2v.2M83.8 154.2v.6M84.5 140.9l.1 3.2v10.1M84.5 140.9l2.7 2.6v4M85.2 154.2v.6M87.2 154.8v40M87.2 154.8l-3.7 13.3M87.2 144l.1 .1 .1 .9-.1 6.1M87.2 151.1h.1M87.2 147.5v6.7h-20.1v-3.1M87.3 144l.2 1.7v3.8l-.2 1.6M87.4 145.2h1.1v4.5"/>
<path d="M87.5 153.1h.1M87.5 151.7h.1M87.5 151.7v1.4zM87.5 151.4v1.9zM87.5 149.9v4.8v-.2M87.5 151.5v1.8zM87.5 151.6v1.5zM87.5 151.5h.1M87.5 154.5h.8M87.7 149.7v.2h-.3M87.7 149.7h.8M87.7 149.7l-.2 4.8"/>
<path d="M88 141h.8l.1 .1M88 143.1h.1M88.1 143.1v2.1M88.1 141.1l-.1-.1 .1 2.1M88.1 143.1h.1M88.1 141.1l.1 3.5M88.1 141.1h.8M88.2 144.6v.5M88.2 145.1h.8M88.2 145.1v.1M88.2 144.6h.8M88.3 154.5v.2h-.8"/>
<path d="M88.3 154.6h.2M88.3 154.3v.2M88.4 151.5h.1M88.5 154.6v2.3l.1-.2M88.5 154.6h.1M88.5 151.5v3.1M88.5 151.5l.1 3.4M88.5 155.5v.9zM88.5 149.7l-.2 4.8M88.6 154.9v1.7M88.6 156.6v.1M88.6 156.6h.4"/>
<path d="M88.6 154.9h.4M88.6 156.7h.4M88.9 141.1l.1 3.5M89 154.9v1.7M89 156.7v.2h-.5M89 144.6v.5M89 148.1v.2zM89 145.9v.3zM89 156.6v.1M89 145.2v4.7zM89 145.1v.1h1.1v4.5M89 146.4v2.2z"/>
<path d="M89 148.9v.3zM89 146.7v.3zM89.1 154.5v.2l-.1-.1M89.1 149.9v1.6M89.1 154.5h.8M89.1 151.5v2.6v.5h-.1M89.1 151.5h-.2l.1 3.4M89.4 149.7l-.1 .2h-.3M89.4 149.7h.7M89.4 149.7l-.3 4.8M89.9 154.5v.2h-.8M90.1 149.7l-.2 4.8"/>
<path d="M70.2 163.3h13.9M70.8 168.1l-3.1 22.6M70.8 168.1h12.7M83.5 168.1l3.7 26.7M65.3 199.7v4.6zM65.3 199.7h-1.1l-.1 4.2M65.6 197.9l-.2 3.4M65.6 197.9h.5M66.1 197.8h-.5v.1M66.1 199.7h-.3v.1v4.1M66.1 191.4v10.9h.4M66.1 196.3h7.4"/>
<path d="M66.1 191.4h7.4M66.5 199.4h.1M72.1 190.7v-2.2a5 5 0 0 1 5.1-4.7 5 5 0 0 1 5 4.7v2.8M73.3 185.7a5.1 5.1 0 0 0-1.2 3.1 5 5 0 0 1 5.1-4.7 5 5 0 0 1 5 4.7 5.1 5.1 0 0 0-3.4-4.5 5.1 5.1 0 0 0-5.5 1.4zM73.5 188.1l-.1 .1a4.1 4.1 0 0 0-1.2 2.5M73.5 191v.4M73.5 190.7h-7.4v.7M73.5 191v-3.1h7.3v3.1M73.5 191.4v10.9h-.3M73.5 191h7.3M73.8 187.9a5.3 5.3 0 0 1 6.7 0M80.8 188.1a4.5 4.5 0 0 1 1.4 3.2"/>
<path d="M80.8 191v7h-7.3M80.8 195.3h6.4v3.1M80.8 194.8h6.4M82.2 191.3a4.7 4.7 0 0 1-1.4 3.2M83.6 195.3v13.4M83.8 194.8v.5M85.2 194.8v.5M87 195.3v5.4M87.3 198.4a.3 .3 0 0 0-.2 .2 .3 .3 0 0 0 0 .3l-.1 1.8M87.3 198.5l-.1 1.2 .1 5.9 .1-.4M87.3 198.5l.1 .3M87.5 199.7l-.1-.9-.1 1.4 .1 5 .1-.9"/>
<path d="M88.5 199.7h-1.2v4.6h.4M89 199.1v.5M89 199.6h.7M89 199.6l-.1 .4M89 199.1h.8M89.1 195.6h.9M89.1 195.6l-.1 3.5M89.7 199.6v.1M89.8 199.1l-.1 .5M90 197.6h.1M90 195.6v-.2v2.1M90 197.5l-.1 2.2"/>
<path d="M90 195.4h-.8l-.1 .2M90 197.5h.1M90 195.6l-.2 3.5M90.1 199.7h-1.1l-.1 4.3 .1 .3h.3M64.1 203.9h.8M64.1 203.9l.4 7M64.5 210.9v.4h.8M64.5 210.9h.8M64.9 203.9l.1 .4h.3M64.9 203.9l.4 7M65.2 208.1l.1 3.2v-.4M65.2 208.1h.2l-.1 3.3"/>
<path d="M65.2 204.3l.1 1.7M65.3 200.9v.3zM65.3 200.9v2.2zM65.3 203.2v.3zM65.3 211.4l.1 1.6M65.3 200.5l.1 .3zM65.3 211.4h.5M65.3 204.3l-.1 3.8M65.4 213.1v.3h.4M65.4 202.8v.3zM65.4 213h.4M65.4 213.1h.4"/>
<path d="M65.4 213v.1M65.4 201.3v.5M65.4 201.8v.4M65.4 201.8h.3M65.4 201.3h.3M65.8 211.4v1.6M65.8 212.1v.8zM65.8 213v.1M65.8 203.9h.7M65.8 203.9l.3 7M65.8 208.1l.1 3M65.8 208.1v3.3"/>
<path d="M65.8 208.1h.1M65.9 211.2h.2M65.9 211.1h.1M65.9 211.1l-.1 2.3v-.3M66 210.6l.1 .4M66.1 210.9v.4h.4M66.1 210.9h.4M66.1 218.9v4.3M66.1 218.2h-7.3v5M66.1 218.9h7.4M66.1 218.9v-5h7.4v5M66.5 202.1h.1"/>
<path d="M66.5 213.9v-17.3h6.7v17.3M73.2 208.7h10.4M73.5 218.9v6.6h-7.4M87 200.7l-.2 1 .2 1.6M87 203.3l.1 1.8a.3 .3 0 0 0 0 .3 .3 .3 0 0 0 .2 .2M87 203.3v4.8M87 208.1l-3.4 .6M87.2 205.6v1.3l-.2 1.2M88 209l.1 .2h.8M88 209h.8M88.4 201.2l.1 .3zM88.5 203.4v.3z"/>
<path d="M88.5 204.1v-4.4l.3 4.4M88.5 204.1l.3 4.9M88.5 204.1h-.8l.3 4.9M88.5 200.3v.3zM88.5 200.9v2.2zM88.5 202.5v.3zM88.8 206l.1 3.1M88.8 206h.2l-.1 3.4M88.8 209l.1 .2v-.1M88.9 209.1h.1M88.9 209.4v1.6M88.9 211h.4"/>
<path d="M88.9 209.4h.4M88.9 211v.1M88.9 211.1v.3h.5M88.9 201.2l-.1 4.8M88.9 211.1h.4M89.3 209.4v1.6M89.3 210v.9zM89.3 211v.1M89.4 206l.1 3M89.4 206l-.1 3.4M89.4 206h.1M89.4 209.1h.2"/>
<path d="M89.4 209h.1M89.5 209l-.1 2.4-.1-.3M89.6 209l.1 .2h.8M89.6 209h.9M90.1 201.2v.3zM90.1 204.1v-4.4l.4 5.3v4.2v-.2M90.1 203.4v.3zM90.1 200.9v2.2zM90.1 204.1h-.8l.3 4.9M90.1 204.1l.4 4.9M90.1 200.3v.3zM90.2 202.5v.3z"/>
<path d="M90.5 207.6h.1M90.5 206.1h.1M90.5 206.1v1.5zM90.5 205.9v1.9zM90.5 207.7h.1M90.5 206.8v.9M90.5 206v1.7M90.5 206v.8M58.8 223.2v8.1h7.3v-8.1M58.8 223.2h7.3M59.2 231.3v28.2h6.6v-28.2M58.8 259.7h7.4"/>
<path d="M59.2 256.9h-.4v10.8M65.8 257h.1M65.8 256.9h.4v10.8M51.5 270v.3h7.3v-.3M51.8 270.3v-.2h6.7v.2M53.5 262.6v-3.6h3.3v3.6M53.5 270.3v3.7h3.3v-3.7M58.8 267.7v2.3M58.8 262.6h-7.3v7.4M58.8 267.7h7.4M66.2 267.7v2.3h-14.7"/>
<circle cx="204.1" cy="94.7" r=".14"/>
<circle cx="205" cy="96.9" r=".13"/>
<circle cx="205.7" cy="95.4" r="1.1"/>
<circle cx="205.7" cy="95.5" r=".53"/>
<circle cx="206.3" cy="93.8" r=".14"/>
<circle cx="207.2" cy="96" r=".13"/>
<circle cx="258.6" cy="95.4" r=".13"/>
<circle cx="259.5" cy="97.6" r=".13"/>
<circle cx="260.1" cy="96" r=".53"/>
<circle cx="260.1" cy="96.1" r="1.1"/>
<circle cx="260.8" cy="94.5" r=".14"/>
<circle cx="261.6" cy="96.8" r=".13"/>
<circle cx="195.2" cy="101.8" r=".41"/>
<circle cx="197.2" cy="102.4" r=".41"/>
<circle cx="200.8" cy="106.3" r=".88"/>
<circle cx="200.8" cy="106.3" r=".93"/>
<circle cx="200.8" cy="106.3" r=".77"/>
<circle cx="200.8" cy="106.3" r=".73"/>
<circle cx="251.7" cy="103" r=".42"/>
<circle cx="255.3" cy="107" r=".94"/>
<circle cx="255.3" cy="107" r=".76"/>
<circle cx="255.3" cy="107" r=".88"/>
<circle cx="255.3" cy="107" r=".74"/>
</g>
<text font-size="8.5" x="332.8" y="279.7">Robot assembly</text>
<g font-size="5.3">
<text x="41" y="9.5">8</text>
<text x="88.5" y="9.5">7</text>
<text x="138.5" y="9.5">6</text>
<text x="188.5" y="9.5">5</text>
<text x="238.5" y="9.5">4</text>
<text x="288.5" y="9.5">3</text>
<text x="338.5" y="9.5">2</text>
<text x="386" y="9.5">1</text>
<text x="16.2" y="31.2">F</text>
<text x="411.2" y="31.2">F</text>
<text x="16.1" y="75.5">E</text>
<text x="411.1" y="75.5">E</text>
<text x="15.5" y="125.5">D</text>
<text x="410.5" y="125.5">D</text>
<text x="15.4" y="175.5">C</text>
<text x="410.4" y="175.5">C</text>
<text x="16" y="225.5">B</text>
<text x="411" y="225.5">B</text>
<text x="15.5" y="269.7">A</text>
<text x="410.5" y="269.7">A</text>
<text x="41" y="291.5">8</text>
<text x="88.5" y="291.5">7</text>
<text x="138.5" y="291.5">6</text>
<text x="188.5" y="291.5">5</text>
<text x="238.5" y="291.5">4</text>
<text x="288.5" y="291.5">3</text>
<text x="338.5" y="291.5">2</text>
<text x="386" y="291.5">1</text>
</g>
<g font-size="4.7">
<text x="220.8" y="43.2">8</text>
<text x="260.5" y="61.1">2</text>
<text x="275.7" y="67">3</text>
<text x="182.6" y="78.1">1</text>
<text x="276.8" y="87.5">5</text>
<text x="272.8" y="101.6">11</text>
<text x="281.2" y="114.1">9</text>
<text x="246.6" y="126.5">10</text>
</g>
<g font-size="4.2">
<text x="245.2" y="141.8">ITEM NO.</text>
<text x="276.5" y="141.8">PART NUMBER</text>
<text x="338" y="141.8">DESCRIPTION</text>
<text x="394.7" y="141.8">QTY.</text>
<text x="253.1" y="149.1">1</text>
<text x="267.7" y="149.1">Head</text>
<text x="398.2" y="149.1">1</text>
<text x="253.1" y="156">2</text>
<text x="267.7" y="156">Main Body</text>
<text x="398.2" y="156">1</text>
<text x="253.1" y="163.8">3</text>
<text x="267.7" y="163.8">Tail</text>
<text x="398.2" y="163.8">1</text>
<text x="253.1" y="170.7">4</text>
<text x="267.7" y="170.7">R100 Motor body</text>
<text x="398.2" y="170.7">6</text>
<text x="253.1" y="178">5</text>
<text x="267.7" y="178">R100 Motor spinner</text>
<text x="398.2" y="178">6</text>
<text x="253.1" y="185.3">6</text>
<text x="267.7" y="185.3">Head bottom plate</text>
<text x="398.2" y="185.3">1</text>
<text x="253.1" y="192.7">7</text>
<text x="267.7" y="192.7">Tail bottom plate</text>
<text x="398.2" y="192.7">1</text>
<text x="253.1" y="200.4">8</text>
<text x="267.7" y="200.4">Assem1</text>
<text x="398.2" y="200.4">1</text>
<text x="253.1" y="207.3">9</text>
<text x="267.7" y="207.3">LowerLink-Leg (1)</text>
<text x="398.2" y="207.3">4</text>
<text x="251.9" y="215">10</text>
<text x="267.7" y="215">Shaft</text>
<text x="398.2" y="215">4</text>
<text x="251.9" y="222">11</text>
<text x="267.7" y="222">UpperLink</text>
<text x="398.2" y="222">8</text>
<text x="251.9" y="229.3">12</text>
<text x="267.7" y="229.3">NeedleBearing</text>
<text x="397" y="229.3">12</text>
</g>
<text font-size="4.1" x="21" y="293.7">SOLIDWORKS Educational Product. For Instructional Use Only.</text>
<text font-size="3.9" x="400.9" y="275.5">A3</text>
<g font-size="2">
<text x="230.6" y="234.6">UNLESS OTHERWISE SPECIFIED:</text>
<text x="230.6" y="237.1">DIMENSIONS ARE IN MILLIMETERS</text>
<text x="230.6" y="239.6">SURFACE FINISH:</text>
<text x="264.4" y="234.6">FINISH:</text>
<text x="311.3" y="234.5">DEBURR AND</text>
<text x="311.3" y="237">BREAK SHARP</text>
<text x="311.3" y="239.5">EDGES</text>
<text x="342.6" y="236">DO NOT SCALE DRAWING</text>
<text x="383.3" y="236.2">REVISION</text>
<text x="230.6" y="242.1">TOLERANCES:</text>
<text x="232.2" y="244.6">LINEAR:</text>
<text x="232.2" y="247.1">ANGULAR:</text>
<text x="244.3" y="252">NAME</text>
<text x="260" y="251.9">SIGNATURE</text>
<text x="277.2" y="251.9">DATE</text>
<text x="330.1" y="251.9">TITLE:</text>
<text x="230.6" y="256.1">DRAWN</text>
<text x="230.9" y="260.3">CHK'D</text>
<text x="230.4" y="264.4">APPV'D</text>
<text x="231.1" y="268.8">MFG</text>
<text x="231.5" y="273">Q.A</text>
<text x="285.6" y="272.5">MATERIAL:</text>
<text x="330" y="272.5">DWG NO.</text>
<text x="285.6" y="285.5">WEIGHT:</text>
<text x="330.1" y="285.6">SCALE:1:50</text>
<text x="374.5" y="285.6">SHEET 1 OF 1</text>
</g>
</svg>
